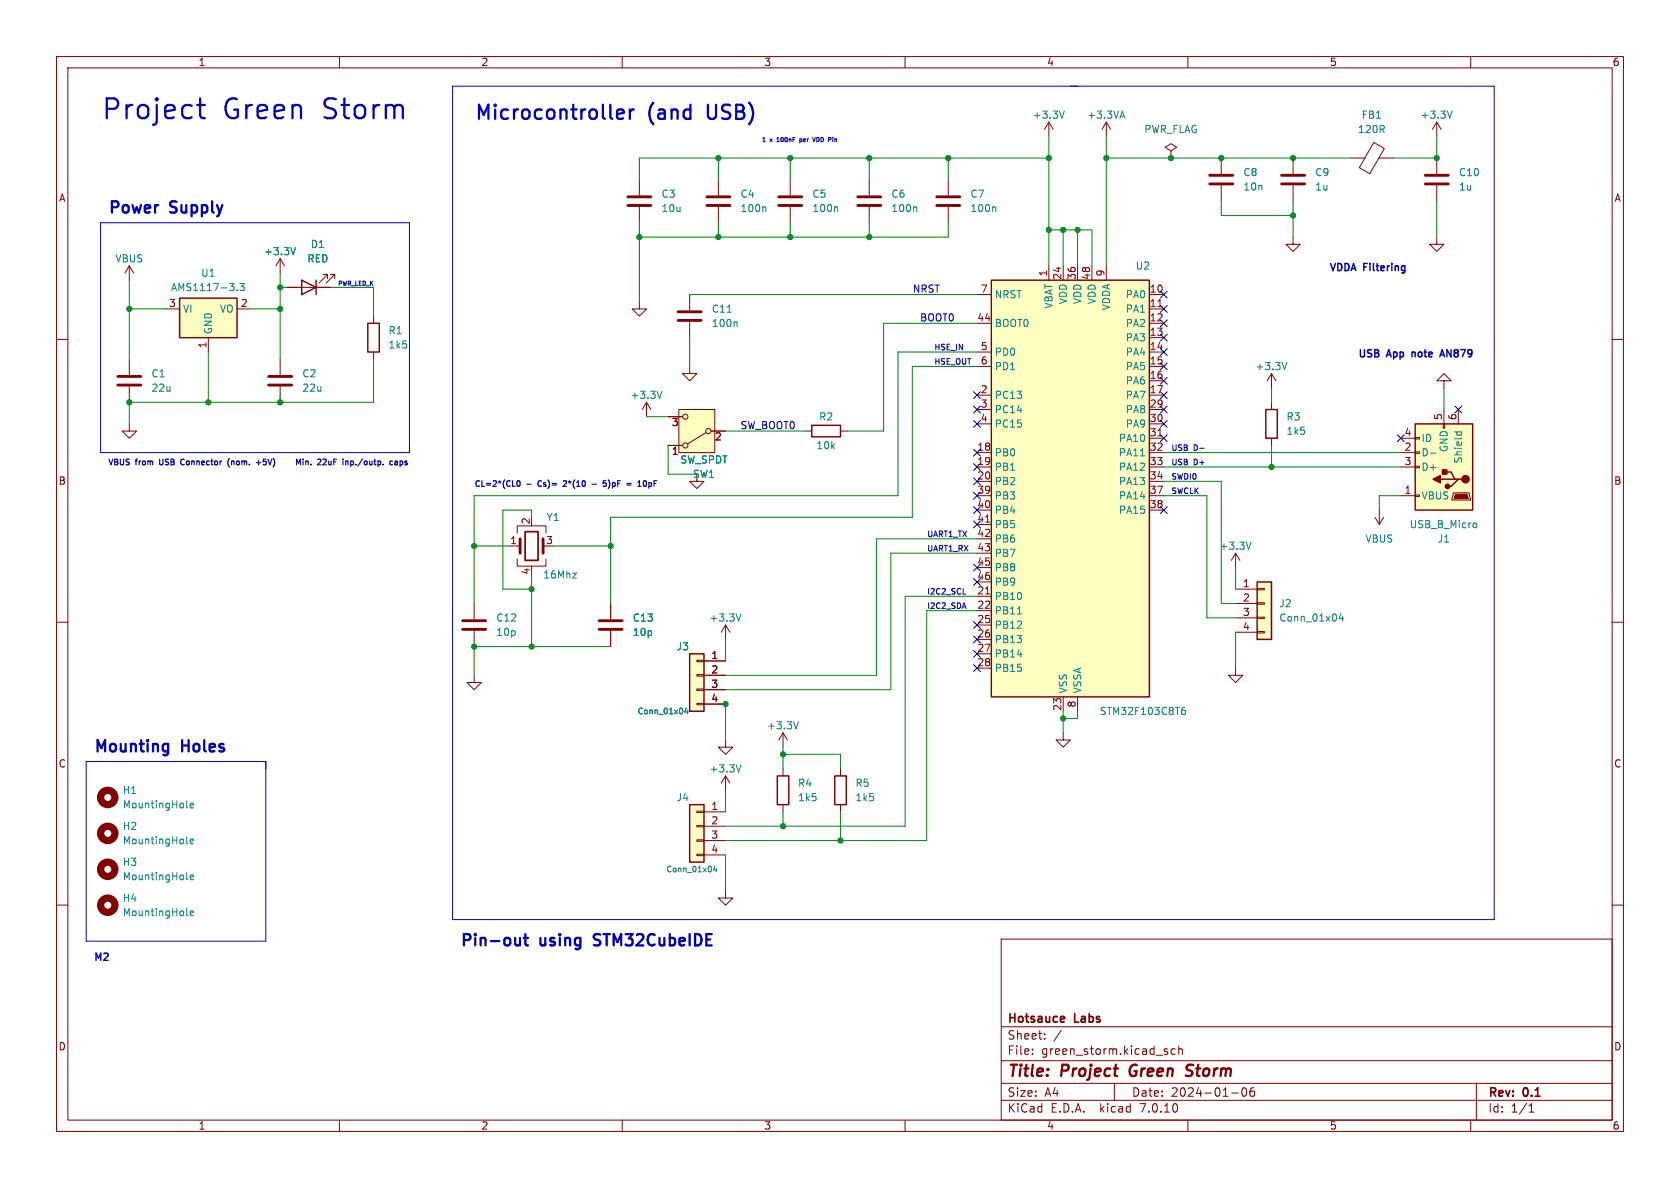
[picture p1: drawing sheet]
<svg xmlns="http://www.w3.org/2000/svg" width="297mm" height="210mm" viewBox="0 0 297 210" stroke-linecap="round" stroke-linejoin="round" font-family="sans-serif">
<g fill="none" stroke="#840000" stroke-width=".18">
<path d="M10 10h277v190h-277zM12 12h273v186h-273zM60 10v2M110 10v2M160 10v2M210 10v2M260 10v2M113 31.8v2.7M113 36.6v2.8M127 31.8v2.7M127 36.6v2.8M139.7 31.8v2.7"/>
<path d="M139.7 36.6v2.8M153.7 31.8v2.7M153.7 36.6v2.8M167.6 31.8v2.7M167.6 36.6v2.8M185.4 21.6l-.7 1.3M185.4 21.6v2.5M185.4 21.6l.8 1.3M195.6 21.6v2.5M195.6 21.6l-.8 1.3M195.6 21.6l.7 1.3M207 26.7l1-.7-1-.6-1 .6 1 .7v1.2"/>
<path d="M207 27.9h.1M215.9 27.9v2.8M215.9 32.8v2.8M228.6 27.9v2.8M228.6 32.8v2.8M238.8 27.9h2.5M242.9 25.2l1.8 1.1-2.5 4.4-1.9-1.1zM243.8 27.9h2.6M254 21.6v2.5M254 27.9v2.8M254 32.8v2.8M254 21.6l-.8 1.3"/>
<path d="M254 21.6l.8 1.3M10 60h2M22.9 47l-.8 1.3M22.9 47v2.5M22.9 47l.7 1.3M29.2 54.6h2.5M36.8 59.7v2.5M41.9 54.6h2.5M49.5 45.7l-.7 1.3M49.5 45.7v2.6M49.5 45.7l.8 1.3M50.8 50.8h7.6"/>
<path d="M57.9 49.3v-.8h-.8h.8l-1.5 1.5M59.2 49.3v-.8h-.8h.8l-1.5 1.5M66 55.9v1.3M113 53.3v1.3h1.3l-1.3 1.3-1.2-1.3h1.2M121.9 52.1v2.8M121.9 56.9v2.8M172.7 52.1h2.6M172.7 57.2h2.6M185.4 47v2.5M188 47v2.5M190.5 47v2.5M193 47v2.5"/>
<path d="M195.6 47v2.5M203.2 52.1h2.5M203.2 54.6h2.5M203.2 57.2h2.5M203.2 59.7h2.5M204.7 54.2h.7M228.6 41.9v1.3h1.3l-1.3 1.3-1.3-1.3h1.3M254 41.9v1.3h1.3l-1.3 1.3-1.3-1.3h1.3M285 60h2M22.9 74.9v1.3h1.2l-1.2 1.3-1.3-1.3h1.3M22.9 63.5v2.8M22.9 68.3v2.8"/>
<path d="M49.5 63.5v2.8M49.5 68.3v2.8M66 62.2v1.3M114.3 71.1l-.8 1.3M114.3 71.1v2.6M114.3 71.1l.8 1.3M118.1 78.7h2.5M118.1 73.7h2.5M120 72.4h6.4v7.6h-6.4zM121.9 64.8v1.2h1.3l-1.3 1.3-1.3-1.3h1.3M124.8 76.5l-3.3 2M125.7 76.2h2.6"/>
<path d="M142.2 76.2h1.3M148.6 76.2h1.3M172.7 62.2h2.6M172.7 64.8h2.6M172.7 69.9h2.6M172.7 72.4h2.6M172.7 74.9h2.6M203.2 77.5h2.5M203.2 62.2h2.5M203.2 64.8h2.5M203.2 67.3h2.5M203.2 69.9h2.5"/>
<path d="M203.2 72.4h2.5M203.2 74.9h2.5M204.7 77.1h.7M224.8 66v2.6M224.8 71.1v1.3M224.8 77.5v1.2M224.8 66l-.8 1.3M224.8 66l.8 1.3M247.6 77.5h2.6M250.2 77.3h.8v.3h-.8zM250.2 79.9h.8v.2h-.8zM255.1 74.9h.3v.8h-.3z"/>
<path d="M255.3 67.3h1.2l-1.2-1.3-1.3 1.3h1.3v1.3M255.3 72.4v2.5M257.8 72.4v2.5M90.2 96.5h1.7M91.4 98.8v1.3h5.1v-1.3M91.4 94.2v-1.2h5.1v1.2M123.2 83.8v1.3h1.3l-1.3 1.3-1.3-1.3h1.3M172.7 87.6h2.6M172.7 80h2.6M172.7 82.6h2.6M172.7 85.1h2.6M172.7 90.2h2.6"/>
<path d="M172.7 92.7h2.6M172.7 95.3h2.6M172.7 97.8h2.6M174.2 92.3h.8M203.2 87.6h2.5M203.2 80h2.5M203.2 82.6h2.5M203.2 85.1h2.5M203.2 90.2h2.5M218.4 97.8l-.7 1.3M218.4 97.8v2.5M218.4 97.8l.8 1.3"/>
<path d="M243.1 91.4l.7 1.3M243.8 90.2v2.5M244.6 91.4l-.8 1.3M247.6 87.6h2.6M247.6 80h2.6M247.6 82.6h2.6M250.2 82.4h.8v.3h-.8zM250.2 87.5h.8v.3h-.8zM256.9 87.1h2.8l.3 1.3h-3.3zM10 110h2M83.8 119.4v1.3h1.3l-1.3 1.2-1.3-1.2h1.3M83.8 106.7v2.8"/>
<path d="M83.8 111.5v2.8M94 100.1v.2M107.9 106.7v2.8M107.9 111.5v2.8M123.2 119.3h1.3v.2h-1.3zM123.2 116.7h1.3v.3h-1.3zM124.5 116.8h3.8M124.5 119.4h3.8M128.3 110.5v2.5M128.3 110.5l-.8 1.3M128.3 110.5l.7 1.3M172.7 105.4h2.6"/>
<path d="M172.7 108h2.6M172.7 110.5h2.6M172.7 113h2.6M172.7 115.6h2.6M172.7 118.1h2.6M172.7 100.3h2.6M172.7 102.9h2.6M174.2 105h.8M218.4 118.1v1.3h1.3l-1.3 1.3-1.2-1.3h1.2M218.4 104.1h3.8M218.4 106.7h3.8M218.4 109.2h3.8"/>
<path d="M218.4 111.8h3.8M222.2 111.6h1.3v.3h-1.3zM222.2 109.1h1.3v.2h-1.3zM222.2 106.6h1.3v.2h-1.3zM222.2 104h1.3v.3h-1.3zM285 110h2M123.2 124.3h1.3v.3h-1.3zM123.2 121.8h1.3v.2h-1.3zM124.5 121.9h3.8M124.5 124.5h3.8M128.3 130.8v1.3h1.2l-1.2 1.3-1.3-1.3h1.3M128.3 137.2l-.8 1.2"/>
<path d="M128.3 137.2v2.5M128.3 137.2l.7 1.2M138.4 129.5l-.7 1.3M138.4 129.5v2.6M138.4 135.9v1.3M138.4 129.5l.8 1.3M148.6 135.9v1.3M188 129.5v1.3h1.2l-1.2 1.3-1.3-1.3h1.3M188 123.2v2.5M190.5 123.2v2.5M10 160h2M123.2 151h1.3v.3h-1.3z"/>
<path d="M123.2 148.5h1.3v.2h-1.3zM123.2 145.9h1.3v.3h-1.3zM123.2 143.4h1.3v.2h-1.3zM124.5 143.5h3.8M124.5 146.1h3.8M124.5 148.6h3.8M124.5 151.1h3.8M128.3 157.5v1.3h1.2l-1.2 1.2-1.3-1.2h1.3M138.4 142.2v1.3M148.6 142.2v1.3M285 160h2M177 166h108v32h-108z"/>
<path d="M60 198v2M110 198v2M160 198v2M177 194.5h108M177 191.5h108M177 187.5h108M177 181.5h108M182.5 186.3v.1M182.5 185.5v.1M184.7 183.6v.1M184.7 182.8v.1M187.6 182.1l-1.3 2"/>
<path d="M197 191.5v3M206.2 185.4l.2 .1M206.2 185.9l.3 .2-.3 .3M207.7 185.5l-.4-.1-.3 .3v.4l.2 .2h.5M208.4 185.5l.2-.1 .4 .1v.9M208.4 184.9v1.5M210 198v2M217.7 193.2h1.2M219.7 192.4l.2-.1a.81 .81 0 0 1 .6 .6 .81 .81 0 0 1-.3 .8l-.2 .1a.81 .81 0 0 1-.3-1.4zM221.7 192.3a.59 .59 0 0 0-.7 .6v.6l.1 .2 .4 .1 .2-.1 .1-.5-.1-.3h-.5l-.2 .3M260 198v2M261 191.5v6.5"/>
<path d="M270.3 196.6h.9M270.3 195.5l.4-.4v1.5"/>
<circle cx="121.2" cy="78.7" r=".46"/>
<circle cx="121.2" cy="73.7" r=".46"/>
<circle cx="125.2" cy="76.2" r=".46"/>
</g>
<path d="M200 188.5a1.27 1.27 0 0 0 0 1.6M210.7 190a.85 .85 0 0 1-1.1 .1M210.7 188.2l-.7 .1a.46 .46 0 0 0-.2 .5 .46 .46 0 0 0 .3 .4l.5 .2" fill="none" stroke="#840000" stroke-width=".4"/>
<path d="M92.8 94h2.3v5.1h-2.3zM188 179.7l.2 .3-.7 .2M188.1 180.6l-.1 .1" fill="none" stroke="#840000" stroke-width=".3"/>
<g fill="none" stroke="#008484" stroke-width=".18">
<path d="M188.1 19.6l-.4 1.3M198.4 19.6l.4 1.3M256.7 19.6l-.4 1.3M135.2 36.6l.2 .1v.7M147.9 36.6l.2 .1v.7M161.9 36.6l.2 .1v.7M175.9 36.6l.1 .1v.7M198.1 20.5h.6M41.9 51.3v.1M42.4 50.1h.8l-.4 .5 .3 .1v.6l-.2 .1-.5-.1M52.3 43.8l-.5 1.2M128.6 55.2h.7"/>
<path d="M130.1 56.9l.2 .2v.6M117 69.2l-.4 1.2M227.5 64.1l-.4 1.2M257.1 76.3h1.3M257.6 76.3l-.1 .4M258.3 76.3l.1 .4M201.6 80.6h.7M221.2 95.8l-.5 1.3M252.9 80.1h.9M260.7 92.4l.3 .1 .1 .2-.1 .5-.3 .1M101.2 101.3h.7l-.7 .9h.7M131 108.5l-.4 1.3"/>
<path d="M179.9 108.5h.7M237.1 108.5l-.3 .9h.7M237.4 109v.8M121.3 125.1l-.2 .8h.6M121.5 125.5v.7M131 135.2l-.4 1.3M141.2 127.6l-.5 1.2M208.9 125.8l.2-.3 .4 .1 .1 .2v.3l-.2 .2-.4-.1-.1-.1M209.5 125l-.4 .1-.2 .5M33 149l.2 .2M33 155.3l.2 .2M33 142.6l.2 .2"/>
<path d="M33.6 148.7l.6-.1v-.2l-.4-.1-.2 .2 .1 .6h.5M33.6 142.4l.6-.1v-.3h-.4l-.2 .2 .1 .6h.5M33.6 155.1l.6-.1v-.3h-.4l-.2 .2 .1 .6h.5M126.4 153.1l-.2 .7h.6M126.6 153.5v.6M33 161.7l.2 .2M33.6 161.4l.6-.1v-.2l-.4-.1-.2 .2 .1 .6h.5"/>
</g>
<g fill="none" stroke="#840000" stroke-width=".25">
<path d="M31.7 52.7h10.2v7h-10.2zM53.3 49.5l2.6 1.3-2.6 1.3zM55.9 49.5v2.6M65 57.2h2.1v5h-2.1zM175.3 49.5h27.9v73.7h-27.9zM143.5 75.2h5.1v2h-5.1zM223.8 72.4h2v5.1h-2zM250.2 74.9h10.1v15.3h-10.1zM254.6 84.7h2.6M255.3 83.4h1.2l.7 1.3h.6M258.4 84.7h-.6l-1.3 1.3h-.6M121.9 115.6h2.6v10.1h-2.6z"/>
<path d="M222.2 102.9h2.6v10.1h-2.6zM137.4 137.2h2v5h-2zM147.6 137.2h2v5h-2zM121.9 142.2h2.6v10.2h-2.6z"/>
</g>
<g fill="none" stroke="#840000" stroke-width=".51">
<path d="M111 36.3h4.1M111 34.8h4.1M125 36.3h4M125 34.8h4M137.7 36.3h4M137.7 34.8h4M151.6 36.3h4.1M151.6 34.8h4.1M165.6 36.3h4.1M165.6 34.8h4.1M213.9 32.5h4M213.9 31h4"/>
<path d="M226.6 32.5h4M226.6 31h4M252 32.5h4M252 31h4M119.9 56.6h4.1M119.9 55.1h4.1M20.8 68.1h4.1M20.8 66.5h4.1M47.5 68.1h4.1M47.5 66.5h4.1M91.9 95.3v2.5M96 95.3v2.5"/>
<path d="M81.8 111.3h4.1M81.8 109.7h4.1M105.9 111.3h4.1M105.9 109.7h4.1"/>
</g>
<g fill="none" stroke="#840000" stroke-width="1.3">
<circle cx="19" cy="141" r="1.27"/>
<circle cx="19" cy="153.7" r="1.27"/>
<circle cx="19" cy="147.3" r="1.27"/>
<circle cx="19" cy="160" r="1.27"/>
</g>
<g fill="#ffffc2" stroke="#ffffc2" stroke-width=".18">
<path d="M250.2 74.9h10.1v15.3h-10.1z"/>
<path d="M175.3 49.5h27.9v73.7h-27.9z"/>
<path d="M222.2 102.9h2.6v10.1h-2.6z"/>
<path d="M121.9 115.6h2.6v10.1h-2.6z"/>
<path d="M121.9 142.2h2.6v10.2h-2.6z"/>
<path d="M31.7 52.7h10.2v7h-10.2z"/>
<path d="M120 72.4h6.4v7.6h-6.4z"/>
</g>
<g fill="#840000" stroke="#840000" stroke-width=".25">
<path d="M253.4 84.7l1.2-.6v1.2z"/>
<path d="M255 83.1h.8v.7h-.8z"/>
<circle cx="259.1" cy="84.7" r=".63"/>
<circle cx="255.9" cy="86" r=".38"/>
</g>
<path d="M257.3 87.4h2l.3 .7h-2.6z" fill="#840000" stroke="#840000" stroke-width=".18"/>
<g fill="none" stroke="#0000c2" stroke-width=".2">
<path d="M28.2 81.2l.1 .9M32 81.9l.1 .2h.4M32.5 81.2h-.4l-.1 .2M40.6 81a1.15 1.15 0 0 0 0 1.5M40.9 81.5v.7M41.1 81.5l-.2 .1M45.3 81.8h.8M45.7 81.4v.8M46.5 82.1h.1M46.6 81.2v.4M60.6 81.2v.1M60.6 81.5v.7"/>
<path d="M67.7 82.1v.1M69.4 81.5h-.3l-.2 .2 .1 .4h.4M91.5 85h.1a.53 .53 0 0 1 .4 .5 .53 .53 0 0 1-.4 .5 .67 .67 0 0 1-.1-1zM95.2 85.1l-.1 .3 .1 .4M100 85l-.4 .1M100.1 85.4l-.6 .6h.6M104.7 85.6h.7M106.8 85.4h.2l.2 .1-.1 .4-.3 .1M107.1 85h-.4l-.1 .5M107.5 84.8a1.15 1.15 0 0 1 0 1.6M113 85.1v-.1v1M113.8 85.1l.2-.1a.57 .57 0 0 1 0 1"/>
<path d="M114.7 85.9l.3 .1M114.7 85.3v1M115 85.3l-.3 .1"/>
</g>
<path d="M34.9 18.6h1.3M111.3 19.3v1.7M112.1 19.3a.64 .64 0 0 0-.8 .5M35.9 20.9h.3M91.9 165.8v1.3M91.9 166.9l-.3 .2M92.6 165.8h.8M92.9 165.1v1.7l.1 .2 .4 .1M105 167l.3 .1M105.1 165.3l-.1 .2 .1 .4" fill="none" stroke="#0000c2" stroke-width=".4"/>
<path d="M249.6 62.2v.9M249.7 62.3l-.1 .1M254.5 63.1l.5-1.3 .4 1.3M254.7 62.7h.6" fill="none" stroke="#0000c2" stroke-width=".25"/>
<path d="M80 15.2h184.2v147.4h-184.2zM17.8 39.4h54.6v40.6h-54.6zM137.3 25.1h.5M137.5 24.4l-.2 .1M141.4 24.6v.7M141.4 24.6h.2l.2 .1M141.8 24.9l-.2 .2-.2-.1M144.1 24.3l-.2 .8M147.2 24.3v.1M170.3 105h.4M15.2 134.6h31.8v31.8h-31.8z" fill="none" stroke="#0000c2" stroke-width=".18"/>
<g fill="none" stroke="#008400" stroke-width=".18">
<path d="M113 39.4v13.9M127 27.9v3.9M127 39.4v2.5M139.7 27.9v3.9M139.7 39.4v2.5M153.7 27.9v3.9M153.7 39.4v2.5M167.6 39.4v2.5h-54.6M167.6 27.9v3.9M185.4 27.9h-72.4v3.9M185.4 24.1v22.9M195.6 27.9h43.2"/>
<path d="M195.6 24.1v22.9M215.9 35.6v2.5h12.7M228.6 35.6v6.3M254 24.1v3.8h-7.6M254 35.6v6.3M22.9 54.6h6.3M22.9 49.5v14M44.4 54.6h5.1M49.5 50.8h1.3M49.5 48.3v15.2M58.4 50.8h7.6v5.1M121.9 59.7v5.1"/>
<path d="M121.9 52.1h50.8M172.7 57.2h-16.5v19h-6.3M185.4 40.6h7.6v6.4M188 40.6v6.4M190.5 40.6v6.4M36.8 62.2v8.9M49.5 69.9v1.2M66 63.5v7.6h-43.1v3.8M114.3 73.7h3.8M118.1 78.7v5.1h5.1M128.3 76.2h13.9M172.7 64.8h-11.4v26.6h-53.4v15.3"/>
<path d="M172.7 62.2h-14v25.4h-74.9v19.1M224.8 68.6v2.5M224.8 78.7v3.9M255.3 68.6v3.8M83.8 96.5h6.4M94 91.4v-1.2h-5.1v13.9h5.1M97.8 96.5h10.1M172.7 95.3h-17.8v24.1h-26.6M172.7 97.8h-15.2v24.1h-29.2M205.7 82.6h41.9M205.7 85.1h10.2v21.6h2.5M205.7 87.6h7.7v21.6h5"/>
<path d="M205.7 80h41.9M247.6 87.6h-3.8v2.6M94 101.6v12.7M107.9 114.3h-24.1v5.1M128.3 113v3.8M172.7 108h-8.9v40.6h-35.5M172.7 105.4h-12.7v40.7h-31.7M218.4 100.3v3.8M218.4 111.8v6.3M127 124.5h1.3v6.3M128.3 139.7v3.8M138.4 132.1v3.8"/>
<path d="M138.4 133.4h10.2v2.5M188 125.7v3.8M190.5 125.7v1.3h-2.5M128.3 151.1v6.4M138.4 143.5v2.6M148.6 143.5v5.1"/>
</g>
<g fill="none" stroke="#000084" stroke-width=".18">
<path d="M205.1 59.1l1.2 1.2M205.1 54l1.2 1.2M205.1 56.5l1.2 1.3M205.1 51.5l1.2 1.2M206.3 59.1l-1.2 1.2M206.3 51.5l-1.2 1.2M206.3 54l-1.2 1.2M206.3 56.5l-1.2 1.3M172.1 79.4l1.2 1.2M172.1 71.8l1.2 1.2M172.1 74.3l1.2 1.2M172.1 69.2l1.2 1.3"/>
<path d="M173.3 79.4l-1.2 1.2M173.3 71.8l-1.2 1.2M173.3 74.3l-1.2 1.2M173.3 69.2l-1.2 1.3M205.1 76.9l1.2 1.2M205.1 74.3l1.2 1.2M205.1 61.6l1.2 1.2M205.1 71.8l1.2 1.2M205.1 64.2l1.2 1.2M205.1 66.7l1.2 1.2M205.1 69.2l1.2 1.3M206.3 76.9l-1.2 1.2"/>
<path d="M206.3 74.3l-1.2 1.2M206.3 66.7l-1.2 1.2M206.3 61.6l-1.2 1.2M206.3 71.8l-1.2 1.2M206.3 64.2l-1.2 1.2M206.3 69.2l-1.2 1.3M247 76.9l1.3 1.2M248.3 76.9l-1.3 1.2M257.2 71.8l1.2 1.2M258.4 71.8l-1.2 1.2M172.1 92.1l1.2 1.2M172.1 99.7l1.2 1.2"/>
<path d="M172.1 84.5l1.2 1.2M172.1 87l1.2 1.2M172.1 81.9l1.2 1.3M172.1 89.6l1.2 1.2M173.3 92.1l-1.2 1.2M173.3 99.7l-1.2 1.2M173.3 84.5l-1.2 1.2M173.3 87l-1.2 1.2M173.3 81.9l-1.2 1.3M173.3 89.6l-1.2 1.2M205.1 89.6l1.2 1.2M206.3 89.6l-1.2 1.2"/>
<path d="M172.1 102.3l1.2 1.2M172.1 112.4l1.2 1.2M172.1 109.9l1.2 1.2M172.1 115l1.2 1.2M172.1 117.5l1.2 1.2M173.3 109.9l-1.2 1.2M173.3 102.3l-1.2 1.2M173.3 112.4l-1.2 1.2M173.3 115l-1.2 1.2M173.3 117.5l-1.2 1.2"/>
</g>
<g fill="#008400" stroke="#008400" stroke-width=".18">
<circle cx="224.8" cy="82.6" r=".46"/>
<circle cx="254" cy="27.9" r=".46"/>
<circle cx="215.9" cy="27.9" r=".46"/>
<circle cx="228.6" cy="38.1" r=".46"/>
<circle cx="207" cy="27.9" r=".46"/>
<circle cx="195.6" cy="27.9" r=".46"/>
<circle cx="228.6" cy="27.9" r=".46"/>
<circle cx="188" cy="127" r=".46"/>
<circle cx="185.4" cy="27.9" r=".46"/>
<circle cx="185.4" cy="40.6" r=".46"/>
<circle cx="139.7" cy="41.9" r=".46"/>
<circle cx="190.5" cy="40.6" r=".46"/>
<circle cx="188" cy="40.6" r=".46"/>
<circle cx="94" cy="104.1" r=".46"/>
<circle cx="83.8" cy="96.5" r=".46"/>
<circle cx="83.8" cy="114.3" r=".46"/>
<circle cx="167.6" cy="27.9" r=".46"/>
<circle cx="139.7" cy="27.9" r=".46"/>
<circle cx="153.7" cy="27.9" r=".46"/>
<circle cx="153.7" cy="41.9" r=".46"/>
<circle cx="127" cy="41.9" r=".46"/>
<circle cx="127" cy="27.9" r=".46"/>
<circle cx="94" cy="114.3" r=".46"/>
<circle cx="107.9" cy="96.5" r=".46"/>
<circle cx="113" cy="41.9" r=".46"/>
<circle cx="22.9" cy="54.6" r=".46"/>
<circle cx="49.5" cy="50.8" r=".46"/>
<circle cx="49.5" cy="54.6" r=".46"/>
<circle cx="36.8" cy="71.1" r=".46"/>
<circle cx="49.5" cy="71.1" r=".46"/>
<circle cx="22.9" cy="71.1" r=".46"/>
<circle cx="128.3" cy="124.5" r=".46"/>
<circle cx="148.6" cy="148.6" r=".46"/>
<circle cx="138.4" cy="146.1" r=".46"/>
<circle cx="138.4" cy="133.4" r=".46"/>
</g>
<g font-size="4.9" fill="#0000c2">
<text x="17.8" y="21.3">Project</text>
<text x="39.4" y="21.3">Green</text>
<text x="57.4" y="21.3">Storm</text>
</g>
<g font-size="3.5" fill="#0000c2">
<text x="83.8" y="21.3">Microcontroller</text>
<text x="114.6" y="21.3">(and</text>
<text x="125.7" y="21.3">USB)</text>
</g>
<g font-size="2.8" fill="#0000c2">
<text x="19" y="37.9">Power</text>
<text x="30.2" y="37.9">Supply</text>
<text x="16.5" y="133.1">Mounting</text>
<text x="32.3" y="133.1">Holes</text>
<text x="81.3" y="167.4">Pin-out</text>
<text x="95.6" y="167.4">using</text>
<text x="105.9" y="167.4">STM32CubeIDE</text>
</g>
<g font-size="2.8" fill="#840000">
<text x="178" y="190.9">Title:</text>
<text x="187.7" y="190.9">Project</text>
<text x="200.6" y="190.9">Green</text>
<text x="211.4" y="190.9">Storm</text>
</g>
<g font-size="2.1" fill="#840000">
<text x="178" y="184">Sheet:</text>
<text x="178" y="181.2">Hotsauce</text>
<text x="190" y="181.2">Labs</text>
<text x="178" y="186.7">File:</text>
<text x="184.1" y="186.7">green_storm.kicad_sch</text>
<text x="178" y="196.9">KiCad</text>
<text x="178" y="194.1">Size:</text>
<text x="184.7" y="194.1">A4</text>
<text x="185.7" y="196.9">E.D.A.</text>
<text x="194.6" y="196.9">kicad</text>
<text x="200" y="194.1">Date:</text>
<text x="201.8" y="196.9">7.0.10</text>
<text x="207" y="194.1">2024-01-06</text>
<text x="263" y="194.3">Rev:</text>
<text x="263" y="196.9">Id:</text>
<text x="267.1" y="196.9">1/1</text>
<text x="269.4" y="194.3">0.1</text>
</g>
<g font-size="1.8" fill="#840000">
<text x="35" y="11.9">1</text>
<text x="85" y="11.9">2</text>
<text x="135" y="11.9">3</text>
<text x="185" y="11.9">4</text>
<text x="235" y="11.9">5</text>
<text x="285" y="11.9">6</text>
<text x="10.3" y="35.9">A</text>
<text x="285.3" y="35.9">A</text>
<text x="173.3" y="51.8">7</text>
<text x="185.2" y="49" transform="rotate(-90 185.2 49)">1</text>
<text x="187.7" y="49.6" transform="rotate(-90 187.7 49.6)">24</text>
<text x="190.2" y="49.6" transform="rotate(-90 190.2 49.6)">36</text>
<text x="192.8" y="49.6" transform="rotate(-90 192.8 49.6)">48</text>
<text x="195.3" y="49" transform="rotate(-90 195.3 49)">9</text>
<text x="203.2" y="51.8">10</text>
<text x="29.8" y="54.4">3</text>
<text x="42.5" y="54.4">2</text>
<text x="172.7" y="56.9">44</text>
<text x="203.2" y="54.4">11</text>
<text x="203.2" y="56.9">12</text>
<text x="203.2" y="59.4">13</text>
<text x="36.6" y="61.7" transform="rotate(-90 36.6 61.7)">1</text>
<text x="173.3" y="62">5</text>
<text x="173.3" y="64.5">6</text>
<text x="203.2" y="62">14</text>
<text x="203.2" y="64.5">15</text>
<text x="173.3" y="69.6">2</text>
<text x="203.2" y="67.1">16</text>
<text x="203.2" y="69.6">17</text>
<text x="118.7" y="75.6">3</text>
<text x="173.3" y="72.1">3</text>
<text x="173.3" y="74.7">4</text>
<text x="203.2" y="72.1">29</text>
<text x="203.2" y="74.7">30</text>
<text x="203.2" y="77.2">31</text>
<text x="248.2" y="77.2">4</text>
<text x="255" y="74.4" transform="rotate(-90 255 74.4)">5</text>
<text x="257.6" y="74.4" transform="rotate(-90 257.6 74.4)">6</text>
<text x="118.7" y="80.7">1</text>
<text x="126.3" y="78.2">2</text>
<text x="172.7" y="79.8">18</text>
<text x="172.7" y="82.3">19</text>
<text x="203.2" y="79.8">32</text>
<text x="203.2" y="82.3">33</text>
<text x="248.2" y="79.8">2</text>
<text x="248.2" y="82.3">3</text>
<text x="10.3" y="85.9">B</text>
<text x="172.7" y="84.8">20</text>
<text x="172.7" y="87.4">39</text>
<text x="172.7" y="89.9">40</text>
<text x="203.2" y="84.8">34</text>
<text x="203.2" y="87.4">37</text>
<text x="203.2" y="89.9">38</text>
<text x="248.2" y="87.4">1</text>
<text x="285.3" y="85.9">B</text>
<text x="93.7" y="92.8" transform="rotate(-90 93.7 92.8)">2</text>
<text x="172.7" y="92.5">41</text>
<text x="172.7" y="95">42</text>
<text x="90.1" y="96.3">1</text>
<text x="93.7" y="101.7" transform="rotate(-90 93.7 101.7)">4</text>
<text x="96.4" y="96.3">3</text>
<text x="172.7" y="97.5">43</text>
<text x="172.7" y="100.1">45</text>
<text x="172.7" y="105.2">21</text>
<text x="172.7" y="107.7">22</text>
<text x="172.7" y="102.6">46</text>
<text x="219.6" y="103.9">1</text>
<text x="219.6" y="106.4">2</text>
<text x="172.7" y="110.2">25</text>
<text x="172.7" y="112.8">26</text>
<text x="219.6" y="109">3</text>
<text x="219.6" y="111.5">4</text>
<text x="125.7" y="116.6">1</text>
<text x="125.7" y="119.1">2</text>
<text x="172.7" y="115.3">27</text>
<text x="172.7" y="117.9">28</text>
<text x="125.7" y="121.7">3</text>
<text x="125.7" y="124.2">4</text>
<text x="187.7" y="125.8" transform="rotate(-90 187.7 125.8)">23</text>
<text x="190.2" y="125.2" transform="rotate(-90 190.2 125.2)">8</text>
<text x="10.3" y="135.9">C</text>
<text x="285.3" y="135.9">C</text>
<text x="125.7" y="143.3">1</text>
<text x="125.7" y="145.8">2</text>
<text x="125.7" y="148.3">3</text>
<text x="125.7" y="150.9">4</text>
<text x="10.3" y="185.9">D</text>
<text x="285.3" y="185.9">D</text>
<text x="35" y="199.9">1</text>
<text x="85" y="199.9">2</text>
<text x="135" y="199.9">3</text>
<text x="185" y="199.9">4</text>
<text x="235" y="199.9">5</text>
<text x="285" y="199.9">6</text>
</g>
<g font-size="1.8" fill="#008484">
<text x="182.5" y="21.2">+3.3V</text>
<text x="192.1" y="21.2">+3.3VA</text>
<text x="202.2" y="23.7">PWR_FLAG</text>
<text x="240" y="23.7">120R</text>
<text x="240.6" y="21.2">FB1</text>
<text x="251.1" y="21.2">+3.3V</text>
<text x="116.8" y="35.2">C3</text>
<text x="130.8" y="35.2">C4</text>
<text x="143.5" y="35.2">C5</text>
<text x="157.5" y="35.2">C6</text>
<text x="171.5" y="35.2">C7</text>
<text x="219.7" y="31.3">C8</text>
<text x="219.7" y="33.9">10n</text>
<text x="232.4" y="31.3">C9</text>
<text x="232.4" y="33.9">1u</text>
<text x="257.8" y="31.3">C10</text>
<text x="257.8" y="33.9">1u</text>
<text x="116.8" y="37.7">10u</text>
<text x="130.8" y="37.7">100n</text>
<text x="143.5" y="37.7">100n</text>
<text x="157.5" y="37.7">100n</text>
<text x="171.5" y="37.7">100n</text>
<text x="20.3" y="46.6">VBUS</text>
<text x="46.6" y="45.3">+3.3V</text>
<text x="54.3" y="46.6">RED</text>
<text x="54.9" y="44">D1</text>
<text x="200.7" y="47.9">U2</text>
<text x="30.1" y="51.7">AMS1117-3.3</text>
<text x="35.5" y="49.1">U1</text>
<text x="175.8" y="52.9">NRST</text>
<text x="188.8" y="53.9" transform="rotate(-90 188.8 53.9)">VDD</text>
<text x="191.4" y="53.9" transform="rotate(-90 191.4 53.9)">VDD</text>
<text x="193.9" y="53.9" transform="rotate(-90 193.9 53.9)">VDD</text>
<text x="198.9" y="52.9">PA0</text>
<text x="32.3" y="55.5">VI</text>
<text x="37.7" y="59.2" transform="rotate(-90 37.7 59.2)">GND</text>
<text x="38.8" y="55.5">VO</text>
<text x="68.6" y="59.3">R1</text>
<text x="125.7" y="58">100n</text>
<text x="125.7" y="55.5">C11</text>
<text x="175.8" y="58">BOOT0</text>
<text x="186.3" y="54.7" transform="rotate(-90 186.3 54.7)">VBAT</text>
<text x="196.4" y="55" transform="rotate(-90 196.4 55)">VDDA</text>
<text x="198.9" y="55.5">PA1</text>
<text x="198.9" y="58">PA2</text>
<text x="68.6" y="61.8">1k5</text>
<text x="175.8" y="63.1">PD0</text>
<text x="175.8" y="65.6">PD1</text>
<text x="198.9" y="60.6">PA3</text>
<text x="198.9" y="63.1">PA4</text>
<text x="198.9" y="65.6">PA5</text>
<text x="221.8" y="65.6">+3.3V</text>
<text x="26.7" y="66.9">C1</text>
<text x="26.7" y="69.4">22u</text>
<text x="53.3" y="66.9">C2</text>
<text x="53.3" y="69.4">22u</text>
<text x="111.4" y="70.7">+3.3V</text>
<text x="175.8" y="70.7">PC13</text>
<text x="198.9" y="68.2">PA6</text>
<text x="198.9" y="70.7">PA7</text>
<text x="144.7" y="74.5">R2</text>
<text x="175.8" y="73.3">PC14</text>
<text x="175.8" y="75.8">PC15</text>
<text x="198.9" y="73.3">PA8</text>
<text x="198.9" y="75.8">PA9</text>
<text x="227.3" y="74.5">R3</text>
<text x="227.3" y="77.1">1k5</text>
<text x="120.2" y="82.1">SW_SPDT</text>
<text x="144.2" y="79.6">10k</text>
<text x="175.8" y="80.9">PB0</text>
<text x="175.8" y="83.4">PB1</text>
<text x="197.7" y="78.3">PA10</text>
<text x="197.7" y="80.9">PA11</text>
<text x="197.7" y="83.4">PA12</text>
<text x="251.2" y="80.9">D-</text>
<text x="251.2" y="83.4">D+</text>
<text x="251.2" y="78.3">ID</text>
<text x="256.1" y="80" transform="rotate(-90 256.1 80)">GND</text>
<text x="258.7" y="82" transform="rotate(-90 258.7 82)">Shield</text>
<text x="122.4" y="84.7">SW1</text>
<text x="175.8" y="86">PB2</text>
<text x="175.8" y="88.5">PB3</text>
<text x="197.7" y="86">PA13</text>
<text x="197.7" y="88.5">PA14</text>
<text x="251.2" y="88.5">VBUS</text>
<text x="96.5" y="92.3">Y1</text>
<text x="175.8" y="91">PB4</text>
<text x="175.8" y="93.6">PB5</text>
<text x="197.7" y="91">PA15</text>
<text x="249.1" y="93.6">USB_B_Micro</text>
<text x="175.8" y="96.1">PB6</text>
<text x="175.8" y="98.7">PB7</text>
<text x="175.8" y="101.2">PB8</text>
<text x="215.5" y="97.4">+3.3V</text>
<text x="241.3" y="96.1">VBUS</text>
<text x="254.1" y="96.1">J1</text>
<text x="95.9" y="102.5">16Mhz</text>
<text x="175.8" y="106.3">PB10</text>
<text x="175.8" y="103.7">PB9</text>
<text x="226.1" y="107.5">J2</text>
<text x="87.6" y="110.1">C12</text>
<text x="87.6" y="112.6">10p</text>
<text x="111.8" y="110.1">C13</text>
<text x="111.8" y="112.6">10p</text>
<text x="125.3" y="110.1">+3.3V</text>
<text x="175.8" y="108.8">PB11</text>
<text x="175.8" y="111.4">PB12</text>
<text x="175.8" y="113.9">PB13</text>
<text x="226.1" y="110.1">Conn_01x04</text>
<text x="119.5" y="115.2">J3</text>
<text x="175.8" y="116.4">PB14</text>
<text x="175.8" y="119">PB15</text>
<text x="188.8" y="122.7" transform="rotate(-90 188.8 122.7)">VSS</text>
<text x="191.4" y="122.7" transform="rotate(-90 191.4 122.7)">VSSA</text>
<text x="135.5" y="129.1">+3.3V</text>
<text x="194.3" y="126.6">STM32F103C8T6</text>
<text x="125.3" y="136.8">+3.3V</text>
<text x="21.6" y="140.6">H1</text>
<text x="21.6" y="143.1">MountingHole</text>
<text x="119.5" y="141.8">J4</text>
<text x="141" y="139.3">R4</text>
<text x="141" y="141.8">1k5</text>
<text x="151.1" y="139.3">R5</text>
<text x="151.1" y="141.8">1k5</text>
<text x="21.6" y="146.9">H2</text>
<text x="21.6" y="149.5">MountingHole</text>
<text x="21.6" y="153.3">H3</text>
<text x="21.6" y="155.8">MountingHole</text>
<text x="21.6" y="159.6">H4</text>
<text x="21.6" y="162.2">MountingHole</text>
</g>
<g font-size="1.8" fill="#0000c2">
<text x="161.3" y="51.8">NRST</text>
<text x="234.9" y="48">VDDA Filtering</text>
<text x="162.6" y="56.9">BOOT0</text>
<text x="240" y="63.3">USB</text>
<text x="245.3" y="63.3">App</text>
<text x="250.2" y="63.3">note</text>
<text x="255.8" y="63.3">AN879</text>
<text x="130.8" y="76">SW_BOOT0</text>
<text x="16.5" y="169.9">M2</text>
</g>
<g font-size="1.4" fill="#0000c2">
<text x="165.1" y="62">HSE_IN</text>
<text x="165.1" y="64.5">HSE_OUT</text>
<text x="19" y="82.3">VBUS</text>
<text x="24.1" y="82.3">from</text>
<text x="28.7" y="82.3">USB</text>
<text x="32.8" y="82.3">Connector</text>
<text x="41.5" y="82.3">(nom.</text>
<text x="47" y="82.3">+5V)</text>
<text x="52.1" y="82.3">Min.</text>
<text x="56.2" y="82.3">22uF</text>
<text x="61.1" y="82.3">inp./outp.</text>
<text x="69.8" y="82.3">caps</text>
<text x="207" y="79.8">USB</text>
<text x="207" y="82.3">USB</text>
<text x="211" y="79.8">D-</text>
<text x="211" y="82.3">D+</text>
<text x="83.8" y="86.1">CL=2*(CL0</text>
<text x="93.2" y="86.1">-</text>
<text x="95.6" y="86.1">Cs)=</text>
<text x="100.4" y="86.1">2*(10</text>
<text x="105.9" y="86.1">-</text>
<text x="108.3" y="86.1">5)pF</text>
<text x="112.8" y="86.1">=</text>
<text x="115.2" y="86.1">10pF</text>
<text x="207" y="87.4">SWCLK</text>
<text x="207" y="84.8">SWDI0</text>
<text x="163.8" y="95">UART1_TX</text>
<text x="163.8" y="97.5">UART1_RX</text>
<text x="163.8" y="107.7">I2C2_SDA</text>
<text x="163.8" y="105.2">I2C2_SCL</text>
</g>
<g font-size="1.4" fill="#008484">
<text x="112.6" y="126.5">Conn_01x04</text>
<text x="117.7" y="154.4">Conn_01x04</text>
</g>
<g font-size="1" fill="#0000c2">
<text x="134.6" y="25.2">1</text>
<text x="136.2" y="25.2">x</text>
<text x="137.7" y="25.2">100nF</text>
<text x="142" y="25.2">per</text>
<text x="144.7" y="25.2">VDD</text>
<text x="147.7" y="25.2">Pin</text>
<text x="59.7" y="50.6">PWR_LED_K</text>
</g>
</svg>
